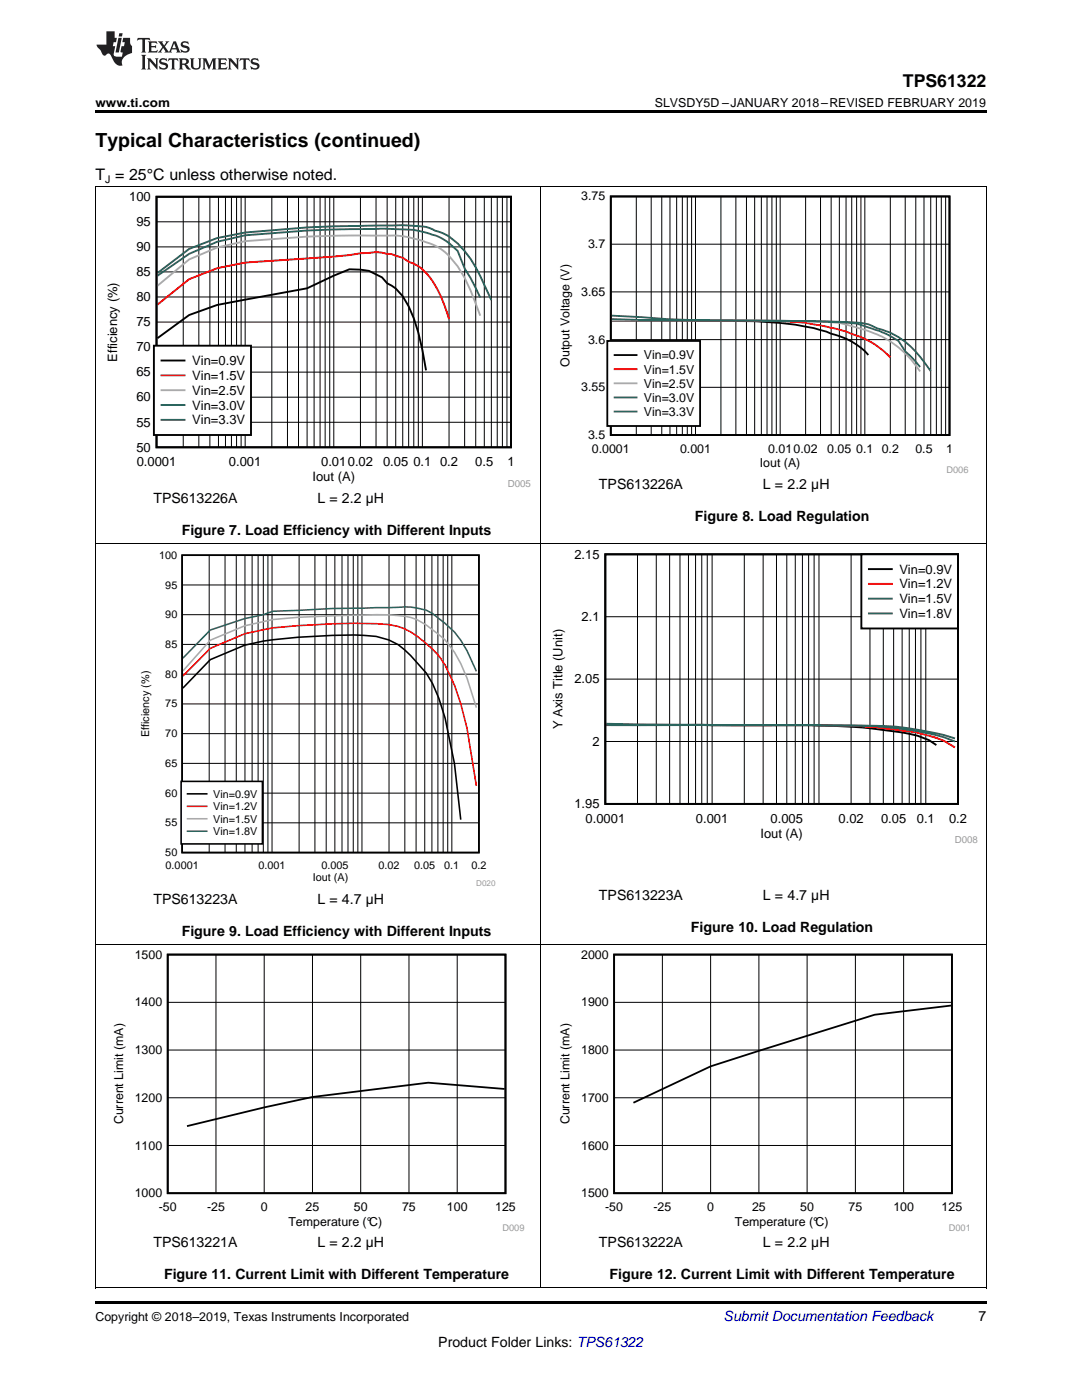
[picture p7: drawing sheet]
<svg xmlns="http://www.w3.org/2000/svg" width="216mm" height="279mm" viewBox="0 0 216 279" stroke-linecap="round" stroke-linejoin="round" font-family="sans-serif">
<path d="M19 257l.2 .1zM196.7 257l.1 .1zM19 259.7h177.8v.5h-177.8z" fill="#000"/>
<path d="M19.1 188.5v68.6M107.9 188.5v68.6M196.8 188.5v68.6M19 257h177.8" fill="none" stroke="#000" stroke-width=".2"/>
<path d="M22.2 189.5h82.4v56.2h-82.4z" fill-rule="evenodd" fill="#fff"/>
<path d="M33.5 190.5h67.4v47.6h-67.4zM100.7 217.3l-15.2-1.2-23.1 2.8-9.7 2.1-15.4 3.7" fill="none" stroke="#000" stroke-width=".36"/>
<path d="M43.1 190.5v47.6M52.7 190.5v47.6M62.4 190.5v47.6M72 190.5v47.6M81.6 190.5v47.6M91.2 190.5v47.6M33.5 219.1h67.4M33.5 209.6h67.4M33.5 200h67.4M33.5 228.6h67.4" fill="none" stroke="#000" stroke-width=".2"/>
<path d="M111.3 189.5h82.1v56.2h-82.1z" fill-rule="evenodd" fill="#fff"/>
<path d="M122.5 190.5h67.4v47.6h-67.4zM189.8 200.7l-15.3 1.8-32.7 10.3-15.4 7.3" fill="none" stroke="#000" stroke-width=".36"/>
<g fill="none" stroke="#000" stroke-width=".2">
<path d="M19.1 108.6v80M107.9 108.6v80M196.8 108.6v80M19 188.5h177.8M132.2 190.5v47.6M141.8 190.5v47.6M151.4 190.5v47.6M161 190.5v47.6M170.7 190.5v47.6M180.3 190.5v47.6M122.5 219.1h67.4M122.5 209.6h67.4"/>
<path d="M122.5 200h67.4M122.5 228.6h67.4"/>
</g>
<path d="M27.8 109.2h71.5v68h-71.5z" fill-rule="evenodd" fill="#fff"/>
<path d="M36.3 110.8h59.3v59.3h-59.3zM36.5 137.3l5.5-5.7 6.8-2.8a75.3 75.3 0 0 1 17.5-2h6.3a12 12 0 0 1 9.3 4l3.2 3.5 1.2 2.1 1.3 2.9 1.2 4 1.9 9.1 1.2 11.2" fill="none" stroke="#000" stroke-width=".32"/>
<g fill="none" stroke="#000" stroke-width=".2">
<path d="M36.3 116.7h59.3M41.7 110.8v59.4M44.9 110.8v59.4M47.1 110.8v59.4M48.9 110.8v59.4M50.3 110.8v59.4M51.5 110.8v59.4M52.5 110.8v59.4M53.5 110.8v59.4M54.3 110.8v59.4M59.7 110.8v59.4M62.8 110.8v59.4"/>
<path d="M65.1 110.8v59.4M66.8 110.8v59.4M68.2 110.8v59.4M69.4 110.8v59.4M70.5 110.8v59.4M71.4 110.8v59.4M72.2 110.8v59.4M77.6 110.8v59.4M80.8 110.8v59.4M83 110.8v59.4M84.8 110.8v59.4M86.2 110.8v59.4"/>
<path d="M87.4 110.8v59.4M88.4 110.8v59.4M89.3 110.8v59.4M90.2 110.8v59.4M36.3 134.5h59.3M36.3 128.6h59.3M36.3 122.7h59.3M36.3 158.3h59.3M36.3 152.3h59.3M36.3 146.4h59.3M36.3 140.5h59.3M36.3 164.2h59.3"/>
</g>
<path d="M36.5 134.9l5.5-5.5 6.8-2.9 5.7-1.2a121.9 121.9 0 0 1 23.1-.7 12.7 12.7 0 0 1 7.5 3.9l2.5 2.4a38 38 0 0 1 5.6 14.4l1.9 11.6" fill="none" stroke="#f00" stroke-width=".32"/>
<path d="M36.5 133.9l5.5-6.1 6.8-2.9 5.7-1.3a190.8 190.8 0 0 1 24.9-.7 10.3 10.3 0 0 1 6.9 2.8 14.5 14.5 0 0 1 5.6 6.7l1.3 2.9 1.9 5.9" fill="none" stroke="#aaa" stroke-width=".32"/>
<path d="M36.5 131.3l5.5-5.6 6.8-2.3 3.8-.7 1.9-.7 11.8-.6 11.3-.1a19.4 19.4 0 0 1 7.5 .5l1.2 .6a25.4 25.4 0 0 1 5.6 5.4l1.3 2.1 1.9 4.1" fill="none" stroke="#295c75" stroke-width=".32"/>
<path d="M36.1 155.9h16.3v12.5h-16.3z" fill-rule="evenodd" fill="#fff"/>
<path d="M36.1 155.9h16.3v12.5h-16.3zM37.4 158.4h3.9" fill="none" stroke="#000" stroke-width=".32"/>
<path d="M37.4 160.9h3.9" fill="none" stroke="#f00" stroke-width=".32"/>
<path d="M37.4 163.4h3.9" fill="none" stroke="#aaa" stroke-width=".32"/>
<path d="M37.4 165.9h3.9" fill="none" stroke="#295c75" stroke-width=".32"/>
<path d="M109.7 109.6h85.4v58.7h-85.4z" fill-rule="evenodd" fill="#fff"/>
<path d="M120.8 110.6h70.4v49.8h-70.4zM121 144.7h14.6a816 816 0 0 1 34.2 .3 101.9 101.9 0 0 1 13.3 1.8l2.3 .9 1.4 1" fill="none" stroke="#000" stroke-width=".38"/>
<g fill="none" stroke="#000" stroke-width=".2">
<path d="M127.2 110.6v49.9M131 110.6v49.9M133.6 110.6v49.9M135.7 110.6v49.9M137.4 110.6v49.9M138.8 110.6v49.9M140 110.6v49.9M141.1 110.6v49.9M142.1 110.6v49.9M148.5 110.6v49.9M152.3 110.6v49.9M154.9 110.6v49.9"/>
<path d="M157 110.6v49.9M158.7 110.6v49.9M160.1 110.6v49.9M161.4 110.6v49.9M162.4 110.6v49.9M163.4 110.6v49.9M169.8 110.6v49.9M173.6 110.6v49.9M176.3 110.6v49.9M178.3 110.6v49.9M180 110.6v49.9M181.4 110.6v49.9"/>
<path d="M182.7 110.6v49.9M183.8 110.6v49.9M184.7 110.6v49.9M120.8 135.5h70.4M120.8 123.1h70.4M120.8 148h70.4"/>
</g>
<path d="M121 144.7h21.3a595.4 595.4 0 0 1 31.2 .3l1.5 .2a46.9 46.9 0 0 1 13.3 2.6l2.3 1.4" fill="none" stroke="#f00" stroke-width=".38"/>
<path d="M121 144.7h35.4a235.3 235.3 0 0 1 22.3 .6l4.4 .6a33.1 33.1 0 0 1 7.5 2.1" fill="none" stroke="#295c75" stroke-width=".38"/>
<path d="M121 144.4l42.8 .3a190 190 0 0 1 16.4 .5l2.9 .4a47.7 47.7 0 0 1 7.5 1.8" fill="none" stroke="#286b49" stroke-width=".38"/>
<path d="M171.9 110.6h19.3v14.8h-19.3z" fill-rule="evenodd" fill="#fff"/>
<path d="M171.9 110.6h19.2v14.8h-19.2zM173.4 113.6h4.5" fill="none" stroke="#000" stroke-width=".38"/>
<path d="M173.4 116.5h4.5" fill="none" stroke="#f00" stroke-width=".38"/>
<path d="M173.4 119.5h4.5" fill="none" stroke="#295c75" stroke-width=".38"/>
<path d="M173.4 122.4h4.5" fill="none" stroke="#286b49" stroke-width=".38"/>
<path d="M19.1 37.2v71.4M107.9 37.2v71.4M196.8 37.2v71.4M19 108.5h177.8" fill="none" stroke="#000" stroke-width=".2"/>
<path d="M20.9 38.2h85v59h-85z" fill-rule="evenodd" fill="#fff"/>
<path d="M31.2 39.3h70.8v50h-70.8zM31.4 67.5l6.3-4.6 5.6-2 18-3.4 5.3-2.5 3.1-1.3 2.2 .1 1.7 .3 2.6 1.2 1 1.2a8.1 8.1 0 0 1 4.3 4.6 43.9 43.9 0 0 1 3.5 12.8" fill="none" stroke="#000" stroke-width=".38"/>
<g fill="none" stroke="#000" stroke-width=".2">
<path d="M36.6 39.3v50M39.7 39.3v50M41.9 39.3v50M43.6 39.3v50M45 39.3v50M46.2 39.3v50M47.2 39.3v50M48.1 39.3v50M48.9 39.3v50M54.2 39.3v50M57.4 39.3v50M59.6 39.3v50"/>
<path d="M61.3 39.3v50M62.7 39.3v50M63.9 39.3v50M64.9 39.3v50M65.8 39.3v50M66.6 39.3v50M71.9 39.3v50M75 39.3v50M77.2 39.3v50M79 39.3v50M80.4 39.3v50M81.5 39.3v50"/>
<path d="M82.6 39.3v50M83.5 39.3v50M84.3 39.3v50M89.6 39.3v50M92.7 39.3v50M94.9 39.3v50M96.6 39.3v50M98 39.3v50M99.2 39.3v50M100.2 39.3v50M101.2 39.3v50M31.2 59.3h70.8"/>
<path d="M31.2 54.3h70.8M31.2 49.3h70.8M31.2 44.3h70.8M31.2 79.3h70.8M31.2 74.3h70.8M31.2 69.3h70.8M31.2 64.3h70.8M31.2 84.3h70.8"/>
</g>
<path d="M31.4 60.8l6.3-5.1 5.6-2.2 5.6-1.1 17.7-1.2 8.4-.9 3.1 .4 2.3 .7 1.1 .8a10.3 10.3 0 0 1 5.9 5.8l1 2.1 1.2 3.6" fill="none" stroke="#f00" stroke-width=".38"/>
<path d="M31.4 57l6.3-5.2 5.6-2.4 5.6-1.3a224.4 224.4 0 0 1 23-1.1h5.3a19.9 19.9 0 0 1 11.2 3 14.8 14.8 0 0 1 4.3 5.5l1.2 2.5 1.9 5" fill="none" stroke="#aaa" stroke-width=".38"/>
<path d="M31.4 55l6.3-4.3 5.6-2.4 5.6-1.3a225.7 225.7 0 0 1 23-1.3h5.3a28.3 28.3 0 0 1 8.5 .9 10.2 10.2 0 0 1 3.9 1.9l1.7 1.6 1.4 3.5 1.2 1.9 1.9 3.9" fill="none" stroke="#295c75" stroke-width=".38"/>
<path d="M31.4 54.5l6.3-4.8 5.6-2.2 5.6-1.1a211.4 211.4 0 0 1 23-1.3l4.3-.1a47.2 47.2 0 0 1 8.8 .3l1.9 .8a10 10 0 0 1 5.8 4 27.5 27.5 0 0 1 3.9 6.7l1.4 3.1" fill="none" stroke="#286b49" stroke-width=".38"/>
<path d="M30.7 69h19.4v17.8h-19.4z" fill-rule="evenodd" fill="#fff"/>
<path d="M30.7 69h19.4v17.8h-19.4zM32.2 71.9h4.6" fill="none" stroke="#000" stroke-width=".38"/>
<path d="M32.2 74.9h4.6" fill="none" stroke="#f00" stroke-width=".38"/>
<path d="M32.2 77.9h4.6" fill="none" stroke="#aaa" stroke-width=".38"/>
<path d="M32.2 80.8h4.6" fill="none" stroke="#295c75" stroke-width=".38"/>
<path d="M32.2 83.8h4.6" fill="none" stroke="#286b49" stroke-width=".38"/>
<path d="M111.3 38.2h81.9v56.2h-81.9z" fill-rule="evenodd" fill="#fff"/>
<path d="M121.9 39.2h67.6v47.6h-67.6zM122 64l28.6 .1a56.3 56.3 0 0 1 14.3 2.1l.9 .4a13.9 13.9 0 0 1 7.5 4.2" fill="none" stroke="#000" stroke-width=".36"/>
<g fill="none" stroke="#000" stroke-width=".2">
<path d="M127 39.2v47.6M129.9 39.2v47.6M132 39.2v47.6M133.7 39.2v47.6M135 39.2v47.6M136.2 39.2v47.6M137.1 39.2v47.6M138 39.2v47.6M138.8 39.2v47.6M143.9 39.2v47.6M146.8 39.2v47.6M148.9 39.2v47.6"/>
<path d="M150.6 39.2v47.6M151.9 39.2v47.6M153.1 39.2v47.6M154 39.2v47.6M154.9 39.2v47.6M155.7 39.2v47.6M160.8 39.2v47.6M163.7 39.2v47.6M165.8 39.2v47.6M167.5 39.2v47.6M168.8 39.2v47.6M170 39.2v47.6"/>
<path d="M170.9 39.2v47.6M171.8 39.2v47.6M172.6 39.2v47.6M177.7 39.2v47.6M180.6 39.2v47.6M182.7 39.2v47.6M184.4 39.2v47.6M185.7 39.2v47.6M186.8 39.2v47.6M187.8 39.2v47.6M188.7 39.2v47.6M121.9 58.3h67.6"/>
<path d="M121.9 48.7h67.6M121.9 77.3h67.6M121.9 67.8h67.6"/>
</g>
<path d="M122 64h16.8a234.1 234.1 0 0 1 22 .4 40.3 40.3 0 0 1 13.1 3.9 16.1 16.1 0 0 1 3.8 3.1" fill="none" stroke="#f00" stroke-width=".36"/>
<path d="M122 63.9l38.8 .2a30.3 30.3 0 0 1 10.1 1.3 19.9 19.9 0 0 1 12.7 8.7" fill="none" stroke="#aaa" stroke-width=".36"/>
<path d="M122 63.7l6.1 .2 37.7 .3a20.2 20.2 0 0 1 8.1 1.3l3 1.2 2.4 1.4 1.3 2 1.2 1 1.8 2.2" fill="none" stroke="#295c75" stroke-width=".36"/>
<path d="M122 63l16.8 .9 27 .3a43.3 43.3 0 0 1 7.5 .5l1.7 .8a14.6 14.6 0 0 1 8.6 5.7l2.1 2.9" fill="none" stroke="#286b49" stroke-width=".36"/>
<path d="M121.2 68h18.5v17h-18.5z" fill-rule="evenodd" fill="#fff"/>
<path d="M121.2 68h18.5v17h-18.5zM122.6 70.9h4.4" fill="none" stroke="#000" stroke-width=".36"/>
<path d="M122.6 73.7h4.4" fill="none" stroke="#f00" stroke-width=".36"/>
<path d="M122.6 76.5h4.4" fill="none" stroke="#aaa" stroke-width=".36"/>
<path d="M122.6 79.3h4.4" fill="none" stroke="#295c75" stroke-width=".36"/>
<path d="M122.6 82.1h4.4" fill="none" stroke="#286b49" stroke-width=".36"/>
<path d="M19 37.2h177.8" fill="none" stroke="#000" stroke-width=".2"/>
<path d="M19 22h177.8v.5h-177.8z" fill="#000"/>
<g fill="#231f20">
<path d="M27.5 7.6l-.1 .5 .4-.2h.6v.1v2.1l-.2 .4h1l-.3-.4v-2.1l.1-.1h.5l.5 .2-.2-.5zM29.5 8.3l.2 .3v1.5l-.2 .4h1.8l.2-.6a1.04 1.04 0 0 1-1.3 .2v-.7h.6l.3 .2v-.6l-.3 .2h-.6v-.6l.8-.1 .4 .3-.2-.5zM31.5 8.3l.9 1.1-.9 1.1h.8l-.2-.2 .5-.7 .4 .7-.2 .2h1.5l-.1-.2 .1-.4h.9l.1 .4-.2 .2h1l-.3-.3-.7-1.9h-.5l-.9 2-.8-1 .9-1h-.8l.1 .3-.3 .5-.4-.6 .2-.2zM34.7 8.6l.4 1h-.7zM36.3 8.4a.63 .63 0 0 0-.2 .7 .63 .63 0 0 0 .6 .4l.6 .2 .1 .2a.75 .75 0 0 1-.7 .4 .75 .75 0 0 1-.6-.5l.1 .7 .1-.1a1.11 1.11 0 0 0 1.5-.6 1.13 1.13 0 0 0-1.2-.8l-.1-.4a1.04 1.04 0 0 1 1.2 .2l-.2-.5-.1 .1-.5-.2zM28.2 10.9l.2 .4v2.2l-.2 .4h1l-.3-.4v-2.2l.3-.4zM29.3 11.6l.3 .4v1.5l-.3 .4h.8l-.2-.4v-1.3l1.5 1.7v-1.9l.2-.4h-.7l.2 .4v.9l-1.1-1.3zM32 11.8a.62 .62 0 0 0-.2 .7 .62 .62 0 0 0 .6 .4l.6 .1 .1 .3a.76 .76 0 0 1-.7 .3 .76 .76 0 0 1-.6-.4l.1 .7 .1-.1a1.11 1.11 0 0 0 1.5-.6 1.13 1.13 0 0 0-1.2-.8l-.1-.4a1.04 1.04 0 0 1 1.2 .2l-.2-.6-.1 .1-.5-.1zM33.7 11.6l-.2 .6a.61 .61 0 0 1 .8-.3v1.6l-.2 .4h.9l-.2-.4v-1.6a.63 .63 0 0 1 .8 .3l-.2-.6zM35.6 11.6l.3 .4v1.5l-.3 .4h1l-.2-.2v-.8l.5 .2a.76 .76 0 0 0 1.2 .7l-1-1a.58 .58 0 0 0 .6-.5 .58 .58 0 0 0-.5-.6zM36.4 11.9h.1a.45 .45 0 0 1 .5 .1 .45 .45 0 0 1 .1 .5l-.7 .2zM37.9 11.6l.2 .2a2.17 2.17 0 0 0 .3 1.9 .99 .99 0 0 0 1.6-.6v-1.1l.2-.4h-.7l.2 .2a1.92 1.92 0 0 1-.2 1.8 .6 .6 0 0 1-.9-.5v-1.1l.2-.4zM40.4 11.6l.2 .4v1.5l-.2 .4h.7l-.2-.4v-1.4l.8 1.8 .8-1.8v1.4l-.2 .4h.9l-.2-.4v-1.5l.2-.4h-.8l-.6 1.5-.6-1.5zM43.4 11.6l.2 .4v1.5l-.2 .4h1.8l.2-.6a1.04 1.04 0 0 1-1.3 .1v-.6h.5l.4 .2v-.6l-.4 .2h-.5v-.7h.8l.3 .3-.1-.6zM45.5 11.6l.2 .4v1.5l-.2 .4h.7l-.2-.4v-1.3l1.5 1.7v-1.9l.2-.4h-.7l.2 .4v.9l-1.1-1.3zM47.9 11.6l-.1 .6a.61 .61 0 0 1 .8-.3v1.6l-.3 .4h1l-.3-.4 .1-1.6a.63 .63 0 0 1 .7 .3l-.1-.6zM50.2 11.8a.62 .62 0 0 0-.2 .7 .62 .62 0 0 0 .6 .4l.6 .1 .2 .3a.76 .76 0 0 1-.8 .3 .76 .76 0 0 1-.6-.4l.1 .7 .2-.1a1.11 1.11 0 0 0 1.5-.6 1.13 1.13 0 0 0-1.3-.8l-.1-.4a1.04 1.04 0 0 1 1.2 .2l-.1-.6-.2 .1-.5-.1z"/>
<path d="M21.2 6.3v2.6h-1.9l.1 .4 .7 .9a.91 .91 0 0 0 1 .8 .56 .56 0 0 1 .5-.3 .56 .56 0 0 1 .5 .3l.4 .8a1.53 1.53 0 0 0 1.9 1.2 1.54 1.54 0 0 1 1-2.1l.9-.3v-1.4a1.52 1.52 0 0 1-.3-1.6h-1.4l-.2 .8h.5l-.2 .8h-.4l-.2 1v.2l.4 .1-.2 .8a1.93 1.93 0 0 1-1.6-.3l.3-1.8h-.5l.2-.8h.4l.2-.8h-.4v-1.3zM23.6 7.6l-.6 2.9h.7l.6-2.9zM23.8 6.6l-.1 .7h.6l.2-.7z"/>
</g>
<text font-size="3.9" x="19" y="29.3">Typical Characteristics (continued)</text>
<text font-size="3.5" x="180.2" y="17.3">TPS61322</text>
<text font-size="3.2" x="19" y="36">T = 25°C unless otherwise noted.</text>
<g font-size="2.8">
<text x="30.6" y="100.5">TPS613226A</text>
<text x="63.3" y="100.5">L = 2.2 µH</text>
<text x="119.5" y="97.6">TPS613226A</text>
<text x="152.2" y="97.6">L = 2.2 µH</text>
<text x="36.3" y="106.8">Figure 7. Load Efficiency with Different Inputs</text>
<text x="138.7" y="104">Figure 8. Load Regulation</text>
<text x="119.5" y="179.6">TPS613223A</text>
<text x="152.2" y="179.6">L = 4.7 µH</text>
<text x="30.6" y="180.4">TPS613223A</text>
<text x="63.3" y="180.4">L = 4.7 µH</text>
<text x="137.9" y="185.9">Figure 10. Load Regulation</text>
<text x="36.3" y="186.8">Figure 9. Load Efficiency with Different Inputs</text>
<text x="30.6" y="249">TPS613221A</text>
<text x="63.3" y="249">L = 2.2 µH</text>
<text x="119.5" y="249">TPS613222A</text>
<text x="152.2" y="249">L = 2.2 µH</text>
<text x="32.7" y="255.3">Figure 11. Current Limit with Different Temperature</text>
<text x="121.6" y="255.3">Figure 12. Current Limit with Different Temperature</text>
<text x="195.3" y="263.6">7</text>
<text x="87.5" y="268.9">Product Folder Links: TPS61322</text>
</g>
<text font-size="2.8" fill="#0000c8" x="144.4" y="263.6">Submit Documentation Feedback</text>
<g font-size="2.6">
<text x="25.8" y="40.1">100</text>
<text x="27.2" y="45.1">95</text>
<text x="27.2" y="50.1">90</text>
<text x="27.2" y="55.1">85</text>
<text x="27.2" y="65.1">75</text>
<text x="27.2" y="60.1">80</text>
<text x="27.2" y="70.1">70</text>
<text x="23.4" y="72.2" transform="rotate(-90 23.4 72.2)">Efficiency (%)</text>
<text x="27.2" y="75.1">65</text>
<text x="38.3" y="72.9">Vin=0.9V</text>
<text x="38.3" y="75.8">Vin=1.5V</text>
<text x="27.2" y="80.1">60</text>
<text x="38.3" y="78.8">Vin=2.5V</text>
<text x="38.3" y="81.7">Vin=3.0V</text>
<text x="27.2" y="85.1">55</text>
<text x="38.3" y="84.7">Vin=3.3V</text>
<text x="27.2" y="90.1">50</text>
<text x="27.3" y="93.1">0.0001</text>
<text x="45.7" y="93.1">0.001</text>
<text x="64.1" y="93.1">0.010.02</text>
<text x="76.4" y="93.1">0.05</text>
<text x="82.5" y="93.1">0.1</text>
<text x="87.8" y="93.1">0.2</text>
<text x="94.8" y="93.1">0.5</text>
<text x="101.2" y="93.1">1</text>
<text x="62.3" y="96">Iout (A)</text>
<text x="114.6" y="111.5">2.15</text>
<text x="179.5" y="114.5">Vin=0.9V</text>
<text x="179.5" y="117.4">Vin=1.2V</text>
<text x="116.1" y="123.9">2.1</text>
<text x="179.5" y="120.4">Vin=1.5V</text>
<text x="179.5" y="123.3">Vin=1.8V</text>
<text x="114.6" y="136.4">2.05</text>
<text x="112.2" y="145.5" transform="rotate(-90 112.2 145.5)">Y Axis Title (Unit)</text>
<text x="118.2" y="148.8">2</text>
<text x="114.6" y="161.3">1.95</text>
<text x="116.8" y="164.2">0.0001</text>
<text x="138.9" y="164.2">0.001</text>
<text x="151.7" y="167.2">Iout (A)</text>
<text x="153.8" y="164.2">0.005</text>
<text x="167.3" y="164.2">0.02</text>
<text x="175.8" y="164.2">0.05</text>
<text x="182.9" y="164.2">0.1</text>
<text x="189.4" y="164.2">0.2</text>
</g>
<g font-size="2.5">
<text x="19" y="21.4">www.ti.com</text>
<text x="130.7" y="21.4">SLVSDY5D –JANUARY 2018–REVISED FEBRUARY 2019</text>
<text x="116" y="40">3.75</text>
<text x="117.3" y="49.5">3.7</text>
<text x="116" y="59.1">3.65</text>
<text x="117.3" y="68.6">3.6</text>
<text x="128.5" y="71.7">Vin=0.9V</text>
<text x="113.7" y="73.2" transform="rotate(-90 113.7 73.2)">Output Voltage (V)</text>
<text x="128.5" y="74.5">Vin=1.5V</text>
<text x="128.5" y="77.4">Vin=2.5V</text>
<text x="116" y="78.1">3.55</text>
<text x="128.5" y="80.2">Vin=3.0V</text>
<text x="128.5" y="83">Vin=3.3V</text>
<text x="117.3" y="87.6">3.5</text>
<text x="118.1" y="90.5">0.0001</text>
<text x="135.7" y="90.5">0.001</text>
<text x="151.6" y="93.3">Iout (A)</text>
<text x="153.3" y="90.5">0.010.02</text>
<text x="165.1" y="90.5">0.05</text>
<text x="170.8" y="90.5">0.1</text>
<text x="175.9" y="90.5">0.2</text>
<text x="182.7" y="90.5">0.5</text>
<text x="188.8" y="90.5">1</text>
<text x="26.9" y="191.3">1500</text>
<text x="116" y="191.3">2000</text>
<text x="26.9" y="200.8">1400</text>
<text x="116" y="200.8">1900</text>
<text x="26.9" y="210.4">1300</text>
<text x="116" y="210.4">1800</text>
<text x="26.9" y="219.9">1200</text>
<text x="116" y="219.9">1700</text>
<text x="24.6" y="224.4" transform="rotate(-90 24.6 224.4)">Current Limit (mA)</text>
<text x="113.7" y="224.4" transform="rotate(-90 113.7 224.4)">Current Limit (mA)</text>
<text x="26.9" y="229.4">1100</text>
<text x="116" y="229.4">1600</text>
<text x="26.9" y="238.9">1000</text>
<text x="116" y="238.9">1500</text>
<text x="31.7" y="241.8">-50</text>
<text x="41.3" y="241.8">-25</text>
<text x="52" y="241.8">0</text>
<text x="57.5" y="244.6">Temperature (°C)</text>
<text x="61" y="241.8">25</text>
<text x="70.6" y="241.8">50</text>
<text x="80.2" y="241.8">75</text>
<text x="89.2" y="241.8">100</text>
<text x="98.8" y="241.8">125</text>
<text x="120.8" y="241.8">-50</text>
<text x="130.4" y="241.8">-25</text>
<text x="141.1" y="241.8">0</text>
<text x="146.6" y="244.6">Temperature (°C)</text>
<text x="150.1" y="241.8">25</text>
<text x="159.7" y="241.8">50</text>
<text x="169.3" y="241.8">75</text>
<text x="178.3" y="241.8">100</text>
<text x="187.9" y="241.8">125</text>
<text x="19" y="263.6">Copyright © 2018–2019, Texas Instruments Incorporated</text>
</g>
<g font-size="2.2">
<text x="31.8" y="111.5">100</text>
<text x="33" y="117.5">95</text>
<text x="33" y="123.4">90</text>
<text x="33" y="129.3">85</text>
<text x="33" y="135.3">80</text>
<text x="33" y="141.2">75</text>
<text x="29.8" y="147.1" transform="rotate(-90 29.8 147.1)">Efficiency (%)</text>
<text x="33" y="147.1">70</text>
<text x="33" y="153.1">65</text>
<text x="33" y="159">60</text>
<text x="42.5" y="159.2">Vin=0.9V</text>
<text x="42.5" y="161.7">Vin=1.2V</text>
<text x="33" y="164.9">55</text>
<text x="42.5" y="164.2">Vin=1.5V</text>
<text x="42.5" y="166.7">Vin=1.8V</text>
<text x="33" y="170.9">50</text>
<text x="33" y="173.3">0.0001</text>
<text x="51.6" y="173.3">0.001</text>
<text x="64.1" y="173.3">0.005</text>
<text x="75.5" y="173.3">0.02</text>
<text x="82.7" y="173.3">0.05</text>
<text x="88.6" y="173.3">0.1</text>
<text x="94.1" y="173.3">0.2</text>
<text x="62.4" y="175.8">Iout (A)</text>
</g>
<text font-size="2.1" x="21" y="36.6">J</text>
<g font-size="1.9" fill="#999">
<text x="188.8" y="94.4">D006</text>
<text x="101.3" y="97.2">D005</text>
<text x="190.5" y="168.3">D008</text>
<text x="100.2" y="245.7">D009</text>
<text x="189.3" y="245.7">D001</text>
</g>
<text font-size="1.6" fill="#999" x="95" y="176.8">D020</text>
</svg>
